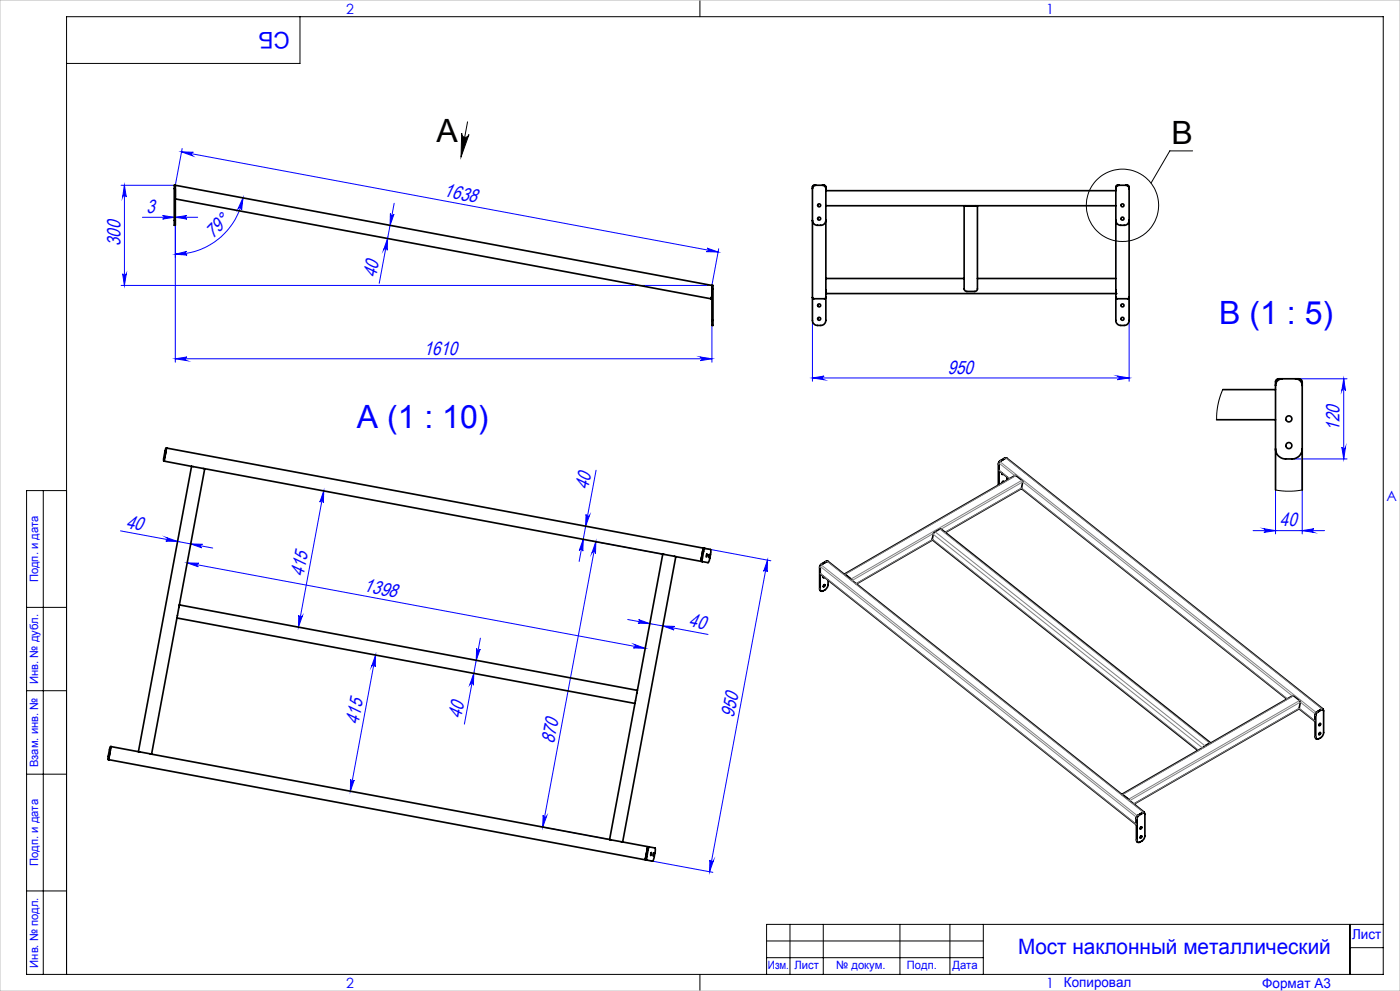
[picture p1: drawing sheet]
<svg xmlns="http://www.w3.org/2000/svg" width="420mm" height="297mm" viewBox="0 0 420 297" stroke-linecap="round" stroke-linejoin="round" font-family="sans-serif">
<g fill="none" stroke="#000" stroke-width=".3">
<path d="M90 5v14h-70M210 0v5M138.5 39.9a1.12 1.12 0 0 0 .9 1.2 1.12 1.12 0 0 0 1.3-.8l-2.4 6.7zM140.3 36.5l-2 10.5M357.8 45.2h-6.9l-5.6 9.7M13 147v145M20 147h-12v145h407v-287h-395v287M8 182h12M8 207h12M8 232h12M8 267h12M237 277v15"/>
<path d="M247 277v15M270 277v15M285 277v15M295 277v15M405 277v15M415 277h-185v15M210 292v5M230 282h65M230 287h65M405 284h10"/>
<circle cx="336.7" cy="61.5" r="10.8"/>
</g>
<g fill="none" stroke="#00f" stroke-width=".3">
<path d="M37.3 55.5v30M37.3 55.5l.6 3.6a.55 .55 0 0 0-.6-.6 .55 .55 0 0 0-.5 .6zM54.4 45.5l3.6 .1a.54 .54 0 0 0-.6 .5 .54 .54 0 0 0 .4 .6zM54.4 45.5l161 30M54.6 44.5l-2 11h-16.3M72.9 59.3l-.4 3.5a.55 .55 0 0 0-.4-.6 .55 .55 0 0 0-.7 .3zM72.9 59.3a20.6 20.6 0 0 1-20.3 16.9M42.7 65.1h16.6M48.8 64.6l3.5 .5-3.5 .5a.53 .53 0 0 0 .5-.5 .53 .53 0 0 0-.5-.5zM52.6 65.1l3.5-.5a.53 .53 0 0 0-.5 .5 .53 .53 0 0 0 .5 .5zM52.6 76.2l3.4-.9a.55 .55 0 0 0-.4 .6 .55 .55 0 0 0 .5 .5zM52.6 67.6v40.9"/>
<path d="M116.3 71.5l-.1 3.5a.54 .54 0 0 0-.5-.6 .54 .54 0 0 0-.6 .4zM117.1 64a.54 .54 0 0 0 .4 .6 .54 .54 0 0 0 .7-.4l-1.2 3.4zM118.3 60.9l-4.5 24M212.1 74.4l3.3 1.1-3.5-.1a.54 .54 0 0 0 .6-.4 .54 .54 0 0 0-.4-.6zM215.6 74.5l-2 11M36.3 85.5h177.3M36.8 82.1a.55 .55 0 0 0 .5 .5 .55 .55 0 0 0 .6-.5l-.6 3.4zM213.6 97.5v11M243.7 89.1v25.2M338.7 89.1v25.2M52.6 107.5l3.5-.5a.55 .55 0 0 0-.5 .5 .55 .55 0 0 0 .5 .6zM52.6 107.5h161"/>
<path d="M210.1 107l3.5 .5-3.5 .6a.55 .55 0 0 0 .5-.6 .55 .55 0 0 0-.5-.5zM243.7 113.3l3.5-.6a.55 .55 0 0 0-.5 .6 .55 .55 0 0 0 .5 .5zM243.7 113.3h95M335.2 112.7l3.5 .6-3.5 .5a.55 .55 0 0 0 .5-.5 .55 .55 0 0 0-.5-.6zM388.7 113.5h15.4M403.1 113.5l.5 3.5a.55 .55 0 0 0-.5-.5 .55 .55 0 0 0-.5 .5zM403.1 113.5v24M382.7 134.5v25.5M387.7 137.5h16.4M390.7 134.5v25.5M402.6 134a.55 .55 0 0 0 .5 .6 .55 .55 0 0 0 .5-.6l-.5 3.5zM36.2 159.1l27.6 5.1"/>
<path d="M97.1 147.1l-.1 3.6a.54 .54 0 0 0-.4-.6 .54 .54 0 0 0-.6 .4zM97.1 147.1l-7.6 40.8M175.8 154.2a.54 .54 0 0 0 .4 .6 .54 .54 0 0 0 .7-.4l-1.2 3.3zM178.8 140.9l-5.1 27.4M375.9 159h21.5M379.2 158.5l3.5 .5-3.5 .6a.55 .55 0 0 0 .5-.6 .55 .55 0 0 0-.5-.5zM390.7 159l3.5-.5a.55 .55 0 0 0-.5 .5 .55 .55 0 0 0 .5 .6zM49.9 161.1l3.4 1.2-3.6-.1a.54 .54 0 0 0 .6-.5 .54 .54 0 0 0-.4-.6zM56.2 168.7l137.4 25.6M56.2 168.7l3.5 .1a.54 .54 0 0 0-.6 .4 .54 .54 0 0 0 .4 .7zM57.2 163l3.5 .1a.54 .54 0 0 0-.5 .5 .54 .54 0 0 0 .3 .6zM175 161.6l-.2 3.6a.54 .54 0 0 0-.4-.6 .54 .54 0 0 0-.6 .4z"/>
<path d="M177.8 162.2l21 3.9M178.8 162.3l-.2 3.6a.54 .54 0 0 0-.4-.6 .54 .54 0 0 0-.6 .4zM178.8 162.3l-16 85.6M211.6 164.4l19.6 3.7M230.3 167.9l-.1 3.5a.54 .54 0 0 0-.5-.6 .54 .54 0 0 0-.6 .4zM230.3 167.9l-17.4 93.4M89.6 184.4a.54 .54 0 0 0 .5 .6 .54 .54 0 0 0 .6-.4l-1.2 3.3zM112.7 196.3l-.1 3.5a.54 .54 0 0 0-.5-.5 .54 .54 0 0 0-.6 .4zM112.7 196.3l-7.6 40.8M143 194.3a.54 .54 0 0 0 .4 .6 .54 .54 0 0 0 .6-.4l-1.1 3.4zM144.1 191.3l-4.8 25.7M188.3 185.7l24.1 4.4"/>
<path d="M190.2 193.1l3.4 1.2-3.6-.1a.54 .54 0 0 0 .6-.5 .54 .54 0 0 0-.4-.6zM191.6 185.7l3.3 1.2-3.5-.1a.54 .54 0 0 0 .6-.5 .54 .54 0 0 0-.4-.6zM198.9 187.6l3.5 .1a.54 .54 0 0 0-.6 .5 .54 .54 0 0 0 .4 .6zM142.1 201.8l-.1 3.5a.54 .54 0 0 0-.4-.5 .54 .54 0 0 0-.6 .3zM105.2 233.6a.54 .54 0 0 0 .4 .6 .54 .54 0 0 0 .7-.4l-1.2 3.3zM161.9 247.7l21 3.9M162.9 244.3a.54 .54 0 0 0 .5 .7 .54 .54 0 0 0 .6-.5l-1.2 3.4zM194.2 257.8l19.7 3.6M213 257.7a.54 .54 0 0 0 .4 .6 .54 .54 0 0 0 .6-.4l-1.1 3.4z"/>
</g>
<path d="M0 0h420v297h-420z" fill="none" stroke="#c0c0c0" stroke-width=".3"/>
<path d="M138.5 39.9a1.12 1.12 0 0 0 .9 1.2 1.12 1.12 0 0 0 1.3-.8l-2.4 6.7z" fill="#000"/>
<g fill="#00f">
<path d="M212.1 74.4l3.3 1.1-3.5-.1a.54 .54 0 0 0 .6-.4 .54 .54 0 0 0-.4-.6zM54.4 45.5l3.6 .1a.54 .54 0 0 0-.6 .5 .54 .54 0 0 0 .4 .6zM190.2 193.1l3.4 1.2-3.6-.1a.54 .54 0 0 0 .6-.5 .54 .54 0 0 0-.4-.6zM56.2 168.7l3.5 .1a.54 .54 0 0 0-.6 .4 .54 .54 0 0 0 .4 .7z"/>
<path d="M390.7 159l3.5-.5a.55 .55 0 0 0-.5 .5 .55 .55 0 0 0 .5 .6zM379.2 158.5l3.5 .5-3.5 .6a.55 .55 0 0 0 .5-.6 .55 .55 0 0 0-.5-.5z"/>
<path d="M52.6 107.5l3.5-.5a.55 .55 0 0 0-.5 .5 .55 .55 0 0 0 .5 .6zM210.1 107l3.5 .5-3.5 .6a.55 .55 0 0 0 .5-.6 .55 .55 0 0 0-.5-.5zM48.8 64.6l3.5 .5-3.5 .5a.53 .53 0 0 0 .5-.5 .53 .53 0 0 0-.5-.5zM52.6 65.1l3.5-.5a.53 .53 0 0 0-.5 .5 .53 .53 0 0 0 .5 .5z"/>
<path d="M52.6 76.2l3.4-.9a.55 .55 0 0 0-.4 .6 .55 .55 0 0 0 .5 .5zM72.9 59.3l-.4 3.5a.55 .55 0 0 0-.4-.6 .55 .55 0 0 0-.7 .3z"/>
<path d="M116.3 71.5l-.1 3.5a.54 .54 0 0 0-.5-.6 .54 .54 0 0 0-.6 .4zM117.1 64a.54 .54 0 0 0 .4 .6 .54 .54 0 0 0 .7-.4l-1.2 3.4zM175 161.6l-.2 3.6a.54 .54 0 0 0-.4-.6 .54 .54 0 0 0-.6 .4zM175.8 154.2a.54 .54 0 0 0 .4 .6 .54 .54 0 0 0 .7-.4l-1.2 3.3zM162.9 244.3a.54 .54 0 0 0 .5 .7 .54 .54 0 0 0 .6-.5l-1.2 3.4zM178.8 162.3l-.2 3.6a.54 .54 0 0 0-.4-.6 .54 .54 0 0 0-.6 .4zM213 257.7a.54 .54 0 0 0 .4 .6 .54 .54 0 0 0 .6-.4l-1.1 3.4zM230.3 167.9l-.1 3.5a.54 .54 0 0 0-.5-.6 .54 .54 0 0 0-.6 .4z"/>
<path d="M143 194.3a.54 .54 0 0 0 .4 .6 .54 .54 0 0 0 .6-.4l-1.1 3.4zM142.1 201.8l-.1 3.5a.54 .54 0 0 0-.4-.5 .54 .54 0 0 0-.6 .3zM97.1 147.1l-.1 3.6a.54 .54 0 0 0-.4-.6 .54 .54 0 0 0-.6 .4zM89.6 184.4a.54 .54 0 0 0 .5 .6 .54 .54 0 0 0 .6-.4l-1.2 3.3zM112.7 196.3l-.1 3.5a.54 .54 0 0 0-.5-.5 .54 .54 0 0 0-.6 .4zM105.2 233.6a.54 .54 0 0 0 .4 .6 .54 .54 0 0 0 .7-.4l-1.2 3.3z"/>
<path d="M402.6 134a.55 .55 0 0 0 .5 .6 .55 .55 0 0 0 .5-.6l-.5 3.5zM403.1 113.5l.5 3.5a.55 .55 0 0 0-.5-.5 .55 .55 0 0 0-.5 .5z"/>
<path d="M37.3 55.5l.6 3.6a.55 .55 0 0 0-.6-.6 .55 .55 0 0 0-.5 .6zM36.8 82.1a.55 .55 0 0 0 .5 .5 .55 .55 0 0 0 .6-.5l-.6 3.4z"/>
<path d="M191.6 185.7l3.3 1.2-3.5-.1a.54 .54 0 0 0 .6-.5 .54 .54 0 0 0-.4-.6zM198.9 187.6l3.5 .1a.54 .54 0 0 0-.6 .5 .54 .54 0 0 0 .4 .6zM49.9 161.1l3.4 1.2-3.6-.1a.54 .54 0 0 0 .6-.5 .54 .54 0 0 0-.4-.6zM57.2 163l3.5 .1a.54 .54 0 0 0-.5 .5 .54 .54 0 0 0 .3 .6z"/>
<path d="M243.7 113.3l3.5-.6a.55 .55 0 0 0-.5 .6 .55 .55 0 0 0 .5 .5zM335.2 112.7l3.5 .6-3.5 .5a.55 .55 0 0 0 .5-.5 .55 .55 0 0 0-.5-.6z"/>
</g>
<g fill="none" stroke="#000" stroke-width=".5">
<path d="M52.3 55.5h.3v12h-.3zM52.6 55.5l161 30M52.6 59.6l160.6 29.9M243.8 55.7l.4-.2h3.1l.5 .5v40a1.57 1.57 0 0 1-1.6 1.5h-.9a1.57 1.57 0 0 1-1.6-1.5zM244.7 55.5a1.02 1.02 0 0 0-1 1M246.7 55.5a1.09 1.09 0 0 1 1.1 1M247.8 57.1h87M334.9 55.7l3.4-.2 .4 .4v40.1a1.51 1.51 0 0 1-1.4 1.5h-1.1a1.51 1.51 0 0 1-1.4-1.5zM335.7 55.5a1.02 1.02 0 0 0-.9 1M337.7 55.5a1.02 1.02 0 0 1 1 1M243.7 66a1.51 1.51 0 0 0 1.6 1.5h.9a1.51 1.51 0 0 0 1.6-1.5M247.8 61.7h87"/>
<path d="M289.2 61.7v25l.4 .5 .5 .1h2.4l.5-.2 .2-.4v-25M289.7 61.7h3.1M334.8 66a1.45 1.45 0 0 0 1.4 1.5h1.1a1.45 1.45 0 0 0 1.4-1.5M213.2 89.5h.4M213.3 89.1l-.1 .4M213.6 85.5h.3v11.2a.5 .5 0 0 1-.3 .8zM243.7 89.1l.4 .4h3.3l.4-.4M247.8 88h.1M247.8 83.5h41.4M247.8 88h87M293.2 83.5h41.6M334.8 89.1l.3 .4h3.3l.3-.4"/>
<path d="M334.8 88h.1M366.8 116.8h15.9M384.7 113.5a2.05 2.05 0 0 0-2 2M388.7 113.5a2.05 2.05 0 0 1 2 2M49.3 138.2l8.2 1.6M49.8 135.3l-.4 1.9M50.1 134.3h-.3l-.3 .7-.4 2.5v.6l.2 .1M50.1 134.3l-.8 3.9M50.1 134.3l161 30M57.5 139.8l3.9 .7M57.5 139.8l-16 85.5M301.4 137.4l-1.1 .7"/>
<path d="M301.7 137.3h.1M301.7 137.3l-1.7 .8-.5 .7v6.6M365 125.8h17.7M382.7 134.5a3 3 0 0 0 3 3 5.2 5.2 0 0 0 3.3-.3l1.1-.9 .4-.8 .2-1M61.4 140.5l-15.9 85.5M61.4 140.5l137.4 25.6M283.6 159.6l22.8-13.2 .3-2.3-2.1-1.7-51.3 29.7 2 1.4 .3 .4M299.7 145.3v-6.6l.2-.4 2-1.1 94.9 75.2M299.7 140.9l3.1 2.6M300.6 141.8l.1 .4 .3-.1M300.8 142l-.2 .1M301 144.2l-.1 .4"/>
<path d="M301.1 144.5l-.3-.2-.2 .5M302 142.9v1M306.4 146.4l79.7 63.1M382.7 146.9v-32.5a.9 .9 0 0 1 .8-.9h6.2a.9 .9 0 0 1 1 .9v32.5M198.8 166.1l3.9 .7M198.8 166.1l-15.9 85.5M202.7 166.8l7.6 1.4M202.7 166.8l-15.9 85.5M210.3 168.2h.1M210.4 168.2l.3 .1M211.1 164.3l-.8 3.9M211.1 164.3h.1"/>
<path d="M211.2 164.3l-.4 .8-.4 3.1M211.2 164.3l.3 .1M211.5 164.4l1.7 .4-.3 2.6-.4 1.2-1.8-.3M211.5 164.4l-.4 .9-.4 3M212.1 166l-.2 .9zM212.8 166.2l-.2 .9zM246.1 171.9l94.7 75.2M247 172.8l.1 .4 .3-.2M247.1 175.3h.1a.28 .28 0 0 1 .3 .4 .28 .28 0 0 1-.5 0zM247.2 172.9l-.2 .2M247.3 175.2l-.3 .6M247.8 168.4l-1.1 .7"/>
<path d="M248.1 168.3h.1M248.1 168.3l-.3-.1-1.6 1-.3 .7v6.7l.4 .6M248.4 173.9l-.2 2-.5 .8-.8 .4a.54 .54 0 0 1-.6 .1 .54 .54 0 0 1-.2-.6v-7l.2-.3 2.1-1.1 94.8 75.2M279.8 161.8l.3-2.1 2.2-1.2 80.9 64.2-2.1 1.2M279.8 161.8l-22.9 13.2M279.8 161.8l79.6 63.1M53.1 185.2l137.4 25.6M53.8 181.3l137.4 25.6M389.7 212.4l4.7 3.7M394.4 216l.1 .2M394.5 214.3l.5-.9 1.5-.8 .4 .1v-.2l-2.1 1-.3 .4v6.9l.2 .4 .3 .3M395.1 213.6l1.4-.9a.37 .37 0 0 1 .4 0 .37 .37 0 0 1 .2 .4v6.6l-.6 1.2-1 .6a.52 .52 0 0 1-.6-.1 .52 .52 0 0 1-.2-.5v-6.4z"/>
<path d="M395.8 217l.1-.1a.26 .26 0 0 1 .2 .4 .26 .26 0 0 1-.5-.1zM396 216.8l-.4 .6M396 219.5l-.4 .6M32.7 227.7l160.9 30M33.1 224.7l-.3 2M33.4 223.8a.63 .63 0 0 0-.6 .9l-.4 2.1a.53 .53 0 0 0 .3 .9M33.4 223.8l-.7 3.9M33.4 223.8l8.1 1.5M41.5 225.3l4 .7M45.5 226l137.4 25.6M336.5 238.1l2.1 1.4 .2 .4M336.6 238.1l51.3-29.6 2.1 1.5 .1 .4-.4 2-49.5 28.6"/>
<path d="M182.9 251.6l3.9 .7M186.8 252.3l7.6 1.4M193.6 257.7h.1M193.7 257.7l.3 .1M194.4 253.7l-.8 4M194.4 253.7l.1 .1M194.5 253.8l-.8 2.9v1M194.5 253.8h.3M194.8 253.8l1.7 .4v1.5l-.7 2.4-1.8-.3M194.8 253.8l-.4 1-.4 3M195.3 255.6l-.1 .8zM196.1 255.7l-.2 .8z"/>
<path d="M340.7 246.9l.1 .2M340.8 247.1l.1 .1M340.9 245.3l.6-1 1.3-.8 .5 .2v-.3l-2.2 1.1-.2 .4v6.8l.5 .7M341.6 244.4l1.3-.7a.37 .37 0 0 1 .4 0 .37 .37 0 0 1 .2 .3v6.6l-.6 1.2-1.1 .6a.53 .53 0 0 1-.5 0 .53 .53 0 0 1-.2-.6v-6.4zM342.2 247.9a.25 .25 0 0 1 .3 .1 .25 .25 0 0 1-.2 .4 .25 .25 0 0 1-.3-.2zM342.4 247.8l-.4 .6M342.4 250.5l-.4 .6"/>
<circle cx="245.7" cy="65.5" r=".45"/>
<circle cx="245.7" cy="61.5" r=".45"/>
<circle cx="336.7" cy="65.5" r=".45"/>
<circle cx="336.7" cy="61.5" r=".45"/>
<circle cx="245.7" cy="91.5" r=".45"/>
<circle cx="245.7" cy="95.5" r=".45"/>
<circle cx="336.7" cy="91.5" r=".45"/>
<circle cx="336.7" cy="95.5" r=".45"/>
<circle cx="386.7" cy="125.5" r=".9"/>
<circle cx="386.7" cy="133.5" r=".9"/>
<circle cx="395.9" cy="219.9" r=".31"/>
<circle cx="342.3" cy="250.9" r=".33"/>
</g>
<g fill="none" stroke="#808080" stroke-width=".3">
<path d="M299.5 139.1l.2 .1M299.7 138.8l4.7 3.8M299.9 138.3l94.9 75.2M300.1 138l.2 .1M301.3 137.4h.1M301.8 137.3l94.8 75.1M280 159.9l-24.4 14.1M280.5 159.3l81 64.2M281.9 158.5l81 64.2M282.3 158.6l24.5-14.2 80.9 64.2M283.6 159.5l22.9-13.2 79.7 63.1M299.7 140.9l3.2 2.5"/>
<path d="M304.8 142.5l-51.3 29.6M306.6 143.9l-51.3 29.6M245.9 170l.2 .1M245.9 176.5l.2 .1M246.1 169.8l94.8 75.1M246.1 171.9l94.8 75.1M246.3 169.3l94.9 75.2M246.5 169l.2 .1M247.6 168.3l.2 .1M248.1 168.2l94.9 75.2M279.7 161.6l79.8 63.2M279.7 161.7l-22.8 13.2"/>
<path d="M280 160.1l80.7 64M388.1 208.5l-51.3 29.6M389.9 209.9l-51.3 29.6M394.5 214.3l.2 .2M394.5 214l-4.4-3.6-51.2 29.6M394.5 216.1l-4.8-3.8-49.6 28.6M395.1 213.3l.2 .1M396.3 212.7h.2M394.5 220.8l.2 .1M340.9 245.3l.2 .1M340.9 251.7l.2 .1M341.5 244.3l.2 .1"/>
<path d="M342.7 243.6l.2 .1"/>
</g>
<path d="M366.8 116.8l-1.4 4.3-.4 4.7M382.7 146.9l2.9 .3 5.1-.3" fill="none" stroke="#000" stroke-width=".3"/>
<g font-size="9.6">
<text x="131" y="42.5">A</text>
<text x="351.5" y="43.2">B</text>
</g>
<g font-size="9.6" fill="#00f">
<text x="365.8" y="97">B (1 : 5)</text>
<text x="107" y="128.3">A (1 : 10)</text>
</g>
<text font-size="6.9" fill="#00f" x="86.9" y="9.4" transform="rotate(-180 86.9 9.4)">СБ</text>
<text font-size="6.3" fill="#00f" x="305.4" y="285.8">Мост наклонный металлический</text>
<g font-size="5.7" fill="#00f">
<text x="133" y="58.9" transform="rotate(11 133 58.9)">1638</text>
<text x="44" y="63.9">3</text>
<text x="63.9" y="71.7" transform="rotate(-45 63.9 71.7)">79°</text>
<text x="36.1" y="73.8" transform="rotate(-90 36.1 73.8)">300</text>
<text x="112.8" y="83.4" transform="rotate(-79 112.8 83.4)">40</text>
<text x="127.2" y="106.3">1610</text>
<text x="284.3" y="112">950</text>
<text x="401.9" y="129" transform="rotate(-90 401.9 129)">120</text>
<text x="176.5" y="146.8" transform="rotate(-79 176.5 146.8)">40</text>
<text x="37.6" y="158.1" transform="rotate(11 37.6 158.1)">40</text>
<text x="384" y="157.8">40</text>
<text x="91.1" y="173" transform="rotate(-79 91.1 173)">415</text>
<text x="109" y="177.3" transform="rotate(11 109 177.3)">1398</text>
<text x="206.5" y="187.8" transform="rotate(11 206.5 187.8)">40</text>
<text x="138.3" y="215.5" transform="rotate(-79 138.3 215.5)">40</text>
<text x="220.2" y="215.3" transform="rotate(-79 220.2 215.3)">950</text>
<text x="107.6" y="217.2" transform="rotate(-79 107.6 217.2)">415</text>
<text x="166.2" y="223" transform="rotate(-79 166.2 223)">870</text>
</g>
<g font-size="4.2" fill="#00f">
<text x="103.8" y="4.2">2</text>
<text x="313.8" y="4.2">1</text>
<text x="415.9" y="150.2">A</text>
<text x="103.8" y="296.2">2</text>
<text x="313.8" y="296.2">1</text>
</g>
<g font-size="4.1" fill="#00f">
<text x="405.6" y="281.5">Лист</text>
<text x="319.2" y="295.9">Копировал</text>
<text x="378.7" y="296">Формат А3</text>
</g>
<g font-size="3.4" fill="#00f">
<text x="11.4" y="174.5" transform="rotate(-90 11.4 174.5)">Подп. и дата</text>
<text x="11.4" y="205" transform="rotate(-90 11.4 205)">Инв. № дубл.</text>
<text x="11.4" y="229.9" transform="rotate(-90 11.4 229.9)">Взам. инв. №</text>
<text x="11.4" y="259.5" transform="rotate(-90 11.4 259.5)">Подп. и дата</text>
<text x="11.4" y="290" transform="rotate(-90 11.4 290)">Инв. № подл.</text>
<text x="230.4" y="290.4">Изм.</text>
<text x="238.3" y="290.4">Лист</text>
<text x="250.9" y="290.4">№ докум.</text>
<text x="272.1" y="290.4">Подп.</text>
<text x="285.7" y="290.5">Дата</text>
</g>
</svg>
